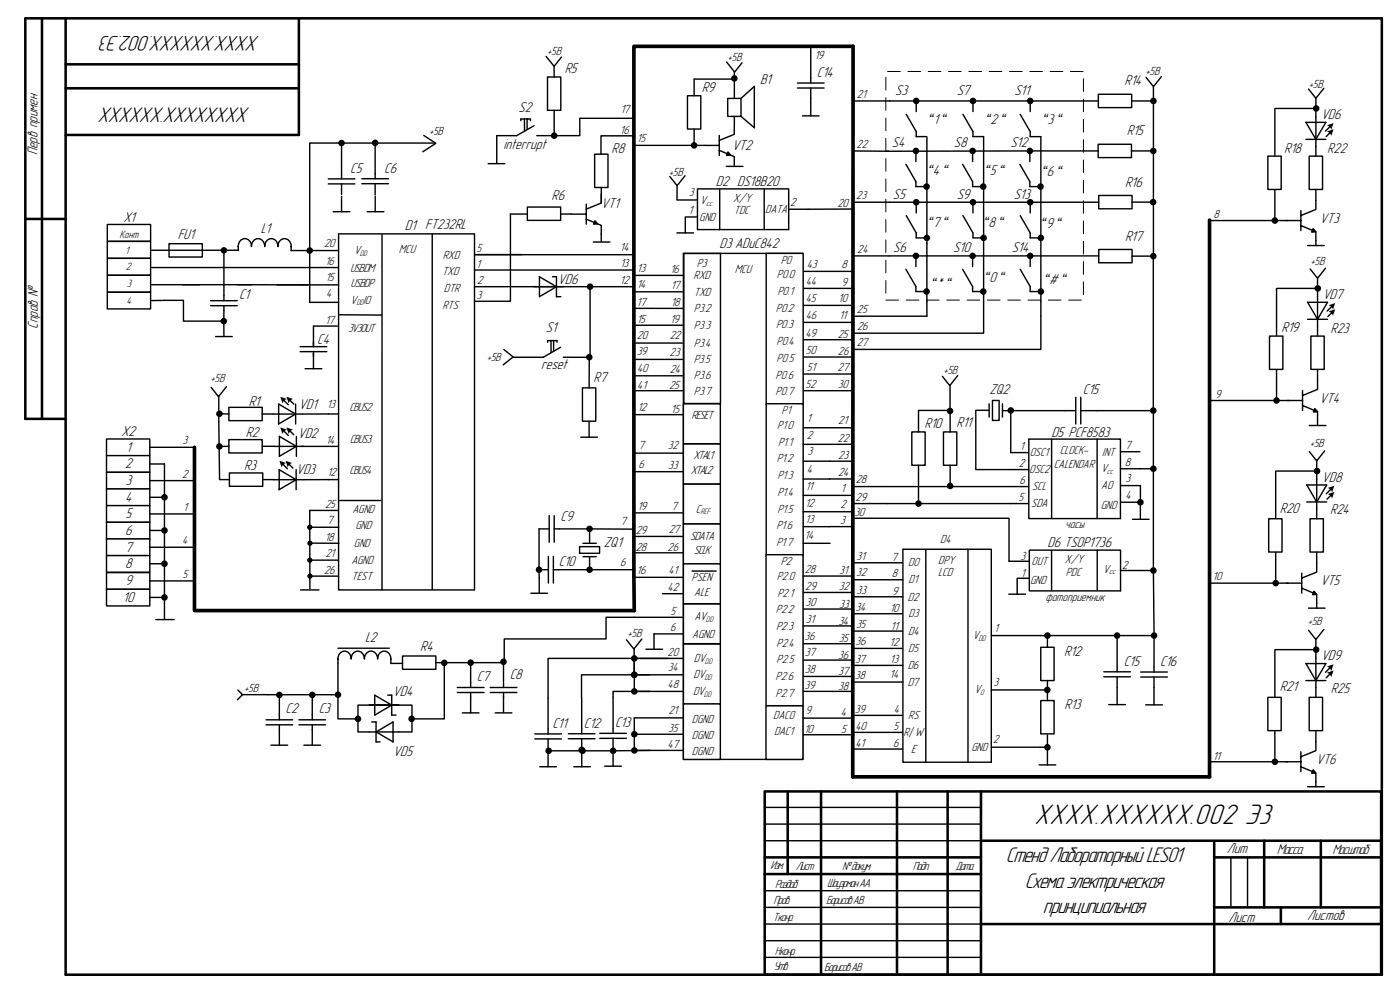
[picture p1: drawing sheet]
<svg xmlns="http://www.w3.org/2000/svg" width="420mm" height="297mm" viewBox="0 0 420 297" stroke-linecap="round" stroke-linejoin="round" font-family="sans-serif">
<path d="M32.2 87.7h13v5h-13z" fill="none" stroke="#000" stroke-width=".42"/>
<path d="M32.2 82.6h13v5h-13z" fill-rule="evenodd" fill="#fff"/>
<path d="M32.2 82.6h13v5h-13z" fill="none" stroke="#000" stroke-width=".42"/>
<path d="M32.2 77.5h13v5h-13z" fill-rule="evenodd" fill="#fff"/>
<path d="M32.2 77.5h13v5h-13z" fill="none" stroke="#000" stroke-width=".42"/>
<path d="M32.2 72.4h13v5h-13z" fill-rule="evenodd" fill="#fff"/>
<path d="M32.2 72.4h13v5h-13z" fill="none" stroke="#000" stroke-width=".42"/>
<path d="M50.7 73.1h10v4h-10z" fill-rule="evenodd" fill="#fff"/>
<g fill="none" stroke="#000" stroke-width=".42">
<path d="M45.5 75.1h25.1M50.7 73.1h10v4h-10zM71.5 75.2a2.87 2.87 0 0 1 1.4-3.5 2.08 2.08 0 0 1 2.6 2.3 2.02 2.02 0 0 1 2-2.4 2.02 2.02 0 0 1 1.9 2.4 2.02 2.02 0 0 1 2-2.4 2.02 2.02 0 0 1 2 2.4 2.02 2.02 0 0 1 2-2.4 2.02 2.02 0 0 1 2 2.4v1.2M87.5 75.2h13.8M101.6 70.2h40.8v106.8h-40.8zM114.6 70.3v106.7M129.7 70.2v106.7M142.6 76.4h14M45.2 85.4h30.3M45.2 80.3h56.3M49.4 90.2h-4.2M83.2 85.5h18.1"/>
<path d="M94.1 97.8v6.2M94.1 97.9h7.2M101.8 94.5l12.8 .1M90.1 104h8M90.1 105.5h8M91.6 110.6h5M94.1 105.5v5.1M93 158.2h8.7M101.5 153.2h-8.5v23.5M101.9 150.2h12.4M90.2 177h5.5M92.9 163h8.8"/>
<path d="M93 163v.2"/>
</g>
<g fill="#000">
<circle cx="93" cy="158.2" r=".79"/>
<circle cx="93" cy="163" r=".79"/>
</g>
<path d="M32.2 67.4h13v5h-13z" fill-rule="evenodd" fill="#fff"/>
<path d="M32.2 67.4h13v5h-13zM54.9 85.4h5" fill="none" stroke="#000" stroke-width=".42"/>
<path d="M205.1 193.2h11.1v18.1h-11.1z" fill-rule="evenodd" fill="#fff"/>
<path d="M205.1 193.2h11.1v18.1h-11.1z" fill="none" stroke="#000" stroke-width=".42"/>
<path d="M205.1 181.2h11.1v12h-11.1z" fill-rule="evenodd" fill="#fff"/>
<path d="M205.1 181.2h11.1v12h-11.1z" fill="none" stroke="#000" stroke-width=".42"/>
<path d="M205.1 145.3h11.1v11.9h-11.1z" fill-rule="evenodd" fill="#fff"/>
<path d="M205.1 76h35.8v151.9h-35.8zM205.1 145.3h11.1v11.9h-11.1z" fill="none" stroke="#000" stroke-width=".42"/>
<path d="M229.9 76h11.1v45.3h-11.1z" fill-rule="evenodd" fill="#fff"/>
<path d="M229.9 76h11.1v45.3h-11.1zM241.1 91.6h14.7M241.2 86.5h14.5M241.3 81.4h14.5M241.3 96.7h14.7M241.2 112.2h14.7M241.3 107.1h14.7M241.3 117.2h14.7M241.4 101.9h14.6" fill="none" stroke="#000" stroke-width=".42"/>
<path d="M229.9 121.2h11.1v45.3h-11.1z" fill-rule="evenodd" fill="#fff"/>
<path d="M229.9 121.2h11.1v45.3h-11.1zM241 128.4h14.5M241 138.4h7.9M256 133.3h-15M241 143.7h7.9M241 148.7h14.9M241 153.6h14.9M241 158.1h7.9" fill="none" stroke="#000" stroke-width=".42"/>
<path d="M229.9 166.5h11.1v45.3h-11.1z" fill-rule="evenodd" fill="#fff"/>
<path d="M229.9 166.5h11.1v45.3h-11.1zM241.1 172.9h14.8M241.2 177.8h14.5M241.1 187.8h15M241.2 182.8h14.5M241.2 193.2h14.4M241.2 198.1h14.6M241.1 203h14.5M241.2 207.5h14.6" fill="none" stroke="#000" stroke-width=".42"/>
<path d="M205.2 76.1h11v45h-11z" fill-rule="evenodd" fill="#fff"/>
<path d="M205.2 76.1h11v45h-11zM190.2 92.5h14.6M190.4 82.6h14.4M190.4 87.6h14.4M190.4 97.6h14.4M190.2 112.8h14.6M190.4 102.9h14.4M190.5 107.9h14.3M190.5 117.2h14.3" fill="none" stroke="#000" stroke-width=".42"/>
<path d="M205.1 121.2h11.1v12h-11.1z" fill-rule="evenodd" fill="#fff"/>
<path d="M190.1 124.4h14.9M205.1 121.2h11.1v12h-11.1z" fill="none" stroke="#000" stroke-width=".42"/>
<path d="M205.1 133.2h11.1v12h-11.1z" fill-rule="evenodd" fill="#fff"/>
<path d="M190.6 136h14.4M205.1 133.2h11.1v12h-11.1zM190.7 141.5h14.4" fill="none" stroke="#000" stroke-width=".42"/>
<path d="M205.1 157.2h11.1v12h-11.1z" fill-rule="evenodd" fill="#fff"/>
<path d="M205.1 157.2h11.1v12h-11.1z" fill="none" stroke="#000" stroke-width=".42"/>
<path d="M205.1 169.2h11.1v12h-11.1z" fill-rule="evenodd" fill="#fff"/>
<path d="M205.1 169.2h11.1v12h-11.1zM207.7 171.4h7.2M190.4 197.6h14.4M190.4 202.5h14.4M190.4 207.5h14.4M190.4 215.4h14.4M190.4 220.3h14.4" fill="none" stroke="#000" stroke-width=".42"/>
<path d="M205.1 211.2h11.1v16.7h-11.1z" fill-rule="evenodd" fill="#fff"/>
<path d="M190.4 153.9h14.4M190.2 173.3h14.6M190.5 165.9h14.3M190.6 161h14.2M198.8 178.2h6M190.4 185.2h14.4M205.1 211.2h11.1v16.7h-11.1z" fill="none" stroke="#000" stroke-width=".42"/>
<path d="M229.9 211.8h11.1v16.1h-11.1z" fill-rule="evenodd" fill="#fff"/>
<g fill="none" stroke="#000" stroke-width=".42">
<path d="M67.2 75.1v13.6M142.6 76.4h47.6M49.2 90.1h5.9v6.3h12.1M63.2 90.2h8M63.2 91.7h8M67.2 91.7v1.5M71.4 85.4l21 .1M101.6 90.7h-8.7M142.4 81h47.8M64.7 101h5M161.8 158.7h3M164.8 154.7v8"/>
<path d="M166.3 154.7v8M166.3 158.7h1.5M93 168.1h8.6M93 172.9h8.6M161.5 171h3.1M164.6 167v8M166.1 167v8M166.1 171h1.5M241.1 163h8M200.5 197.6h-36v22.6M79.8 216h8M79.8 217.5h8"/>
<path d="M80.3 208.5h19.2M83.8 208.5v7.5M83.8 217.5v6.1M89.7 216h8M89.7 217.5h8M93.7 208.5v7.5M93.7 217.5v6.1M174.6 209.4v10.8M190.4 215.4v9.8h14.4M195 207.5h-11v12.6M195 202.5h-20.5v7M229.9 211.8h11.1v16.1h-11.1z"/>
<path d="M241 215.5h14.5M81.3 223.6h5M91.2 223.6h5M160.5 220.2h8M160.5 221.7h8M162 230.1h5M164.5 221.7v3.2M164.5 225.5v4.6M170.6 220.2h8M170.6 221.7h8M172.2 230.1h5M174.6 221.7v3.6h-9.9"/>
<path d="M174.6 225.5v4.6M174.8 225.3h9.2M180 220.1h8M180 221.6h8M181.5 229.9h5M184 221.6v3M184 225.3v4.6M195 225.2l-11 .1M241.1 220.5h14.7"/>
</g>
<g fill="#000">
<circle cx="67.2" cy="75.1" r=".98"/>
<circle cx="67.2" cy="96.4" r=".98"/>
<circle cx="93" cy="168.1" r=".79"/>
<circle cx="93" cy="172.9" r=".79"/>
<circle cx="83.8" cy="208.5" r=".98"/>
<circle cx="93.7" cy="208.5" r=".98"/>
<circle cx="164.7" cy="225.3" r=".98"/>
<circle cx="174.6" cy="225" r=".98"/>
<circle cx="174.8" cy="225.3" r=".98"/>
<circle cx="184" cy="225.3" r=".98"/>
<circle cx="190.4" cy="220.3" r=".98"/>
<circle cx="190.4" cy="225.2" r=".98"/>
</g>
<path d="M190.2 173.3v-159.4h65.8l-.1 206.8" fill="none" stroke="#000" stroke-width="1.1"/>
<path d="M173.9 164h6v2h-6z" fill-rule="evenodd" fill="#fff"/>
<path d="M161.8 158.7v12.3h-.3M167.8 158.7h9.1v4.3M176.9 158.7l13.2 .1M190.2 155.5v15.5h-13.3M159.3 178h5M161.8 171v7M173.9 164h6v2h-6zM174.9 167h4M174.9 163h4M176.9 167v4h-9.3M101.4 199a2.87 2.87 0 0 1 1.4-3.5 2.08 2.08 0 0 1 2.6 2.3 2.02 2.02 0 0 1 2-2.4 2.02 2.02 0 0 1 2 2.4 2.02 2.02 0 0 1 1.9-2.4 2.02 2.02 0 0 1 2 2.4 2.02 2.02 0 0 1 2-2.4 2.02 2.02 0 0 1 2 2.4v1.2M101.4 194.5h15.4" fill="none" stroke="#000" stroke-width=".42"/>
<g fill="#000">
<circle cx="176.9" cy="158.7" r=".98"/>
<circle cx="161.8" cy="171" r=".98"/>
<circle cx="176.9" cy="171" r=".98"/>
</g>
<path d="M120.8 196.9h10v4h-10z" fill-rule="evenodd" fill="#fff"/>
<g fill="none" stroke="#000" stroke-width=".42">
<path d="M102.5 42.9h-9.6v32.3M87.4 75.2h.1M101.4 199v9.5h-1.9M120.8 196.9h10v4h-10zM120.8 199.1h-3.5M133.3 198.9v16.8h-9.8M190.4 185.2h-8.5v6.5h-30.6v7.2h-20.5M193.8 194.8h5M196.3 190.2v4.6M101.4 208.5v7.2h6M107.4 211.6h16.2v8.1h-16.2zM111.6 216.7h1.3v5.9h1.2"/>
<path d="M112.4 208.6l5.2 3-5.1 3v-6M116.4 208.6h1.2v6h1.3M118 222.6v-5.9l-5.1 3 5.1 2.9"/>
</g>
<g fill="#000">
<circle cx="92.9" cy="75.2" r=".98"/>
<circle cx="133.3" cy="198.9" r=".98"/>
<circle cx="101.4" cy="208.5" r=".98"/>
<circle cx="107.4" cy="215.7" r=".98"/>
<circle cx="123.5" cy="215.7" r=".98"/>
</g>
<path d="M178.5 46.3h4v10h-4z" fill-rule="evenodd" fill="#fff"/>
<g fill="none" stroke="#000" stroke-width=".42">
<path d="M98.5 53.7h8M98.5 55.2h8M102.5 42.9v10.8M102.5 55.2v3.1M102.5 58.9v4.6M108.6 53.6h8M108.6 55.1h8M112.6 42.9v10.7M112.6 55.1v3.4M112.6 58.9v4.6M178.5 46.3h4v10h-4zM180.4 58.3v2.6l-4.5 1.9"/>
<path d="M180.5 56.3v4.5M190.4 40.8h-10v5.5M100 63.5h5M110.2 63.5h5M171.4 64.3h4.5M171.4 64.2h-18.2v26.2h-10.8M175.9 65.8l4.5 1.8v4.8M175.9 61.3v6M178 72.6h5M178.5 66.2l.9 1-1.3 .1zM142.4 86h47.8M141.2 198.9v7.4"/>
<path d="M151.1 198.6v6M190.4 197.6v9.9M196.3 190.2h8.8M137.2 206.3h8M137.2 207.8h8M138.7 213.9h5M141.2 207.8v6.1M147.1 206.3h8M147.1 207.8h8M148.6 213.9h5M151.1 204.8v1.5M151.1 207.8v5.9"/>
</g>
<g fill="#000">
<path d="M178.5 66.2l.9 1-1.3 .1z"/>
<circle cx="102.5" cy="42.9" r=".99"/>
<circle cx="112.6" cy="42.9" r=".98"/>
<circle cx="141.2" cy="198.9" r=".98"/>
<circle cx="151.1" cy="198.6" r=".98"/>
<circle cx="190.4" cy="197.6" r=".98"/>
<circle cx="190.4" cy="202.5" r=".98"/>
<circle cx="190.4" cy="207.5" r=".98"/>
</g>
<path d="M158.3 62.1h10v4h-10z" fill-rule="evenodd" fill="#fff"/>
<path d="M101.6 42.9h28.5M127.2 40.7l3.6 2.3-3.9 2.6M92.9 75.2v15.5M158.3 62.1h10v4h-10zM82.1 144h8.9M83.7 147l5.2-3-5.1-3v6M88.9 141v6M71.4 207.1l1.4 1.4-1.5 1.5M72.8 208.5h7.6" fill="none" stroke="#000" stroke-width=".42"/>
<path d="M68.9 141.9h10v4h-10z" fill-rule="evenodd" fill="#fff"/>
<path d="M82.2 134h8.8M83.8 137l5.1-3-5.1-3v6M88.9 131v6M68.9 141.9h10v4h-10zM78.8 143.9l3.3 .1" fill="none" stroke="#000" stroke-width=".42"/>
<path d="M68.7 131.9h10v4h-10z" fill-rule="evenodd" fill="#fff"/>
<path d="M68.7 131.9h10v4h-10zM78.7 133.9l3.5 .1M82 124.3h8.8M83.6 127.3l5.1-3-5.1-3v6M88.7 121.3v6" fill="none" stroke="#000" stroke-width=".42"/>
<path d="M68.7 122.2h10v4h-10z" fill-rule="evenodd" fill="#fff"/>
<g fill="none" stroke="#000" stroke-width=".42">
<path d="M65.7 119l.2 24.9h3M68 116l-2.4 3-2.2-2.8M65.8 124.2h2.9M68.7 122.2h10v4h-10zM68.7 133.9l-2.9 .1M78.7 124.2l3.3 .1M84.8 139.3l1.5 1.4M85.1 129.3l1.4 1.4M85.1 120.1l1.4 1.4M86.7 139.3l1.2 1.2M87 129.3l1.2 1.2M87 120.1l1.2 1.2"/>
<path d="M90.5 134h11M101.5 124.2l-10.7 .1M248.9 138.4h6.8M101.6 143.9l-10.6 .1M248.9 158h7.1M256 143.7h-7.1M256.2 168.9h14.6M256.3 179.1h14.7M256.4 174h14.5M271 164.8h26.5v63.9h-26.5zM277.8 165v63.7M290.5 164.8v63.9"/>
<path d="M190.3 194.8v7.6M192.6 191.8l-2.4 3-2.2-2.8M256 189.4h14.7M256.1 184.2h14.7M256.1 194.6h14.7M256.2 199.7h14.7M297.6 190.7h14.7M256 214.7h14.7M256.1 219.8h14.7M256.3 204.7h14.7M297.5 207h16.8M256.2 224.8h14.6"/>
<path d="M297.5 224.2h14.7"/>
</g>
<g fill="#000">
<path d="M84.1 119.1l2 .6-.9 .7-.4 .6z" fill-rule="evenodd"/>
<path d="M86 119.1l1.9 .6-.9 .7-.4 .6z" fill-rule="evenodd"/>
<path d="M83.9 138.3l1.9 .6-.6 .4-.7 .9z" fill-rule="evenodd"/>
<path d="M84.1 128.3l2 .6-.9 .7-.4 .6z" fill-rule="evenodd"/>
<path d="M85.7 138.3l2 .6-.7 .4-.6 .9z" fill-rule="evenodd"/>
<path d="M86 128.3l1.9 .6-.6 .4-.7 .9z" fill-rule="evenodd"/>
<circle cx="65.8" cy="134" r=".98"/>
<circle cx="65.9" cy="124.2" r=".98"/>
<circle cx="314.3" cy="207" r=".98"/>
</g>
<path d="M265.8 21.5h59.4v68.6h-59.4z" fill-rule="evenodd" fill="#fff"/>
<path d="M265.8 21.5h59.4v68.6h-59.4z" fill="none" stroke="#000" stroke-width=".3" stroke-dasharray="3.8 2.3"/>
<g fill="none" stroke="#000" stroke-width=".42">
<path d="M267 30.3h42.2v3.2M272 34.3l3 5.2v1.5M275 30.3v3.2M289 34.3l3 5.2v1.5M292 30.3v3.2M306.2 34.3l3 5.2v1.5M265.8 45.4l43.3-.1v3.2M271.9 49.3l3 5.2v1.5h3.2M274.9 45.3v3.2M278.2 41.2v49.3M288.9 49.3l3 5.2v1.5h3.2M291.9 45.3v3.2"/>
<path d="M295.2 41v31.4M306.1 49.3l3 5.2v1.5h3.2M312.4 41v30.8M266.9 76.8h42.3v3.2M267 60.7h42.2v3.2M272 64.7l3 5.2v1.5h3.2M274.9 76.8v3.2M275 60.7v3.2M289 64.7l3 5.2v1.5h3.2M291.9 76.8v3.2M292 60.7v3.2M295.2 72.6v17.9"/>
<path d="M306.2 64.7l3 5.2v1.5h3.2M312.4 72.3v18.1M271.9 80.8l3 5.2v1.5h3.2M288.9 80.8l3 5.2v1.5h3.2M306.2 80.8l3 5.2v1.5h3.2"/>
</g>
<g fill="#000">
<circle cx="275" cy="30.3" r=".98"/>
<circle cx="292" cy="30.3" r=".98"/>
<circle cx="309.2" cy="30.3" r=".98"/>
<circle cx="274.9" cy="45.3" r=".98"/>
<circle cx="278.1" cy="56" r=".98"/>
<circle cx="291.9" cy="45.3" r=".98"/>
<circle cx="295.1" cy="56" r=".98"/>
<circle cx="309.1" cy="45.3" r=".98"/>
<circle cx="312.3" cy="56" r=".98"/>
<circle cx="274.9" cy="76.8" r=".98"/>
<circle cx="275" cy="60.7" r=".98"/>
<circle cx="278.2" cy="71.4" r=".98"/>
<circle cx="291.9" cy="76.8" r=".98"/>
<circle cx="292" cy="60.7" r=".98"/>
<circle cx="295.2" cy="71.4" r=".98"/>
<circle cx="309.2" cy="60.7" r=".98"/>
<circle cx="309.2" cy="76.8" r=".98"/>
<circle cx="312.4" cy="71.4" r=".98"/>
<circle cx="278.1" cy="87.5" r=".98"/>
<circle cx="295.1" cy="87.5" r=".98"/>
<circle cx="312.4" cy="87.5" r=".98"/>
</g>
<path d="M329.6 28.3h10v4h-10z" fill-rule="evenodd" fill="#fff"/>
<path d="M329.6 28.3h10v4h-10z" fill="none" stroke="#000" stroke-width=".42"/>
<path d="M329.6 43.3h10v4h-10z" fill-rule="evenodd" fill="#fff"/>
<path d="M329.6 43.3h10v4h-10z" fill="none" stroke="#000" stroke-width=".42"/>
<path d="M329.7 58.7h10v4h-10z" fill-rule="evenodd" fill="#fff"/>
<path d="M329.7 58.7h10v4h-10z" fill="none" stroke="#000" stroke-width=".42"/>
<path d="M329.7 74.9h10v4h-10z" fill-rule="evenodd" fill="#fff"/>
<g fill="none" stroke="#000" stroke-width=".42">
<path d="M255.8 30.3h11.2M309.2 30.3h20.4M339.6 30.3h6.6v46.6M255.8 45.3l10.8 .1M275 41h3.1M295.2 41h-3.2M309.1 45.3h20.5M309.2 41h3.2M339.6 45.3h6.5M255.8 60.7h11.2M255.8 76.8h11.1M309.2 60.7h20.5"/>
<path d="M309.2 76.8h20.5M329.7 74.9h10v4h-10zM339.7 76.9h6.5M339.7 60.7h6.4M278.2 90.5v4.4M295.2 90.5v4.2M312.4 90.4v4.5M303.3 135.8h5.4M308.8 131.8h27.5v23.8h-27.5zM315.6 131.8v23.8M329.3 131.8v23.8M336.3 135.6h5.8"/>
<path d="M303.3 151.1h5.3M303.3 146h5.4M303.4 140.9h5.3M336.3 140.7h5.9M336.3 145.7h6M336.3 150.7h6"/>
</g>
<g fill="#000">
<circle cx="346.2" cy="30.3" r=".98"/>
<circle cx="346.1" cy="45.3" r=".98"/>
<circle cx="346.1" cy="60.7" r=".98"/>
</g>
<path d="M255.9 220.7v4" fill="none" stroke="#000" stroke-width="1.1"/>
<path d="M297.9 120.2h2v6h-2z" fill-rule="evenodd" fill="#fff"/>
<path d="M322.8 119.2v8M324.4 119.2v8M296.8 123.1h-4v17.8h10.6M296.8 121.2v4M297.9 120.2h2v6h-2zM300.8 121.2v4M303.3 123.2v12.6M319.5 123.2h3M324.4 123.2h4.8M339.8 155.8h5.1M342.2 151.2v4.6M342.3 145.7v5" fill="none" stroke="#000" stroke-width=".42"/>
<g fill="#000">
<circle cx="303.3" cy="123.2" r=".98"/>
<circle cx="342.3" cy="150.7" r=".98"/>
</g>
<path d="M283.2 129.6h4v10h-4z" fill-rule="evenodd" fill="#fff"/>
<path d="M346.1 76.9v46.3M283.2 129.6h4v10h-4zM285.2 139.6v6.2M266.2 151.1h37.1M266.4 146h36.9" fill="none" stroke="#000" stroke-width=".42"/>
<g fill="#000">
<circle cx="346.1" cy="76.9" r=".98"/>
<circle cx="346.1" cy="123.2" r=".98"/>
<circle cx="285.2" cy="145.8" r=".98"/>
</g>
<path d="M273.6 129.6h4v10h-4z" fill-rule="evenodd" fill="#fff"/>
<g fill="none" stroke="#000" stroke-width=".42">
<path d="M346.2 26v4.3M348.5 23l-2.3 3-2.3-2.8M146.5 49.1h5M149.1 40.7v8.3M209.3 56.7h27.4v12.2h-27.4v-12M216 56.8v12.1M229.3 56.7v12M203.2 69.9h5M203.2 60h6M205.7 65.1h3.5M205.7 65.3v4.6M255.8 62.7l-19.1 .1"/>
<path d="M255.8 94.9h22.4M295.2 94.7v5.3h-39.2M312.4 94.9v10h-56.4M164.3 102.7v-.5h2.8v.5M165.4 102.2v3.6M166.1 102.2v3.1M168.2 104.2l-5.1 3h-9.1M169 107.2h8.1M285.1 115.7v7.6M287.4 112.7l-2.4 3-2.2-2.8M273.6 129.6h4v10h-4zM275.6 123.3v6.3"/>
<path d="M275.6 139.6v11.5M275.6 123.2h9.6v6.4M256 155.5h46.8v12.9h6M256 146h10.4M256.1 151.1h10.1M346.1 140.7v30.5M302.8 178.3h5M305.3 173.5h3.5M305.3 173.7v4.6M308.9 165.1h27.4v12.2h-27.4v-12M315.6 165.3v12M329.3 165.1v12.1"/>
<path d="M336.3 171.2h9.8M346.1 171.2l.3 19.5h-34.1M311.8 229.5h5.1M312.2 224.3h2.1M314.3 220.5v9.1"/>
</g>
<g fill="#000">
<circle cx="285.1" cy="123.3" r=".98"/>
<circle cx="275.6" cy="151.1" r=".98"/>
<circle cx="346.1" cy="140.7" r=".98"/>
<circle cx="346.1" cy="171.2" r=".98"/>
<circle cx="314.3" cy="224.3" r=".98"/>
</g>
<path d="M174.8 116.4h4v10h-4z" fill-rule="evenodd" fill="#fff"/>
<path d="M177.1 86v21.2M174.8 116.4h4v10h-4zM176.9 107.2l-.1 9.2M174.3 131.2h5M176.8 126.6v4.6" fill="none" stroke="#000" stroke-width=".42"/>
<g fill="#000">
<circle cx="177.1" cy="86" r=".98"/>
<circle cx="176.9" cy="107.2" r=".98"/>
</g>
<path d="M218.4 29.5h4v5.4h-4z" fill-rule="evenodd" fill="#fff"/>
<path d="M218.4 29.5h4v5.4h-4zM220.4 37.6v2.7l-4.5 1.8M220.4 23.5v6M220.4 34.9v2.6M222.4 29.5l4-3.6v12.4l-4-3.4M189.9 43.6h18.2M211.4 43.6h4.5M215.9 45.1l4.5 1.9v2.6M215.9 40.6v6M218 49.9h5M218.5 45.6l.8 .9-1.3 .1z" fill="none" stroke="#000" stroke-width=".42"/>
<g fill="#000">
<path d="M218.5 45.6l.8 .9-1.3 .1z"/>
<circle cx="220.4" cy="23.5" r=".98"/>
</g>
<path d="M206.3 28.7h4v10h-4z" fill-rule="evenodd" fill="#fff"/>
<g fill="none" stroke="#000" stroke-width=".42">
<path d="M218.1 18.6l2.4 3 2.2-2.7M243.3 14.2v10.7M206.3 28.7h4v10h-4zM208.3 23.7v5M208.3 38.7v4.9h3M208.4 23.7h12M220.4 21.6v1.9M239.3 24.9h8M239.3 26.4h8M240.8 34.8h5M243.3 26.4v8.4M160.2 86h8.9"/>
<path d="M161.9 83l5.1 3-5.1 3v-6M165.8 83h1.2v6h1.3"/>
</g>
<circle cx="208.3" cy="43.6" r=".98" fill="#000"/>
<path d="M7.6 5.5h12M7.6 5.6v60M12.6 5.6v60M19.7 19.3h70M89.7 5.5v20.8M19.7 26.5h70v14h-70M12.7 65.7h7M12.6 125.7v-60h-5v60h12" fill="none" stroke="#000" stroke-width=".76"/>
<path d="M229.5 237.5h185v55h-185z" fill-rule="evenodd" fill="#fff"/>
<g fill="none" stroke="#000" stroke-width=".76">
<path d="M19.7 5.5h395v287h-395zM229.5 237.5h185v55h-185zM236.4 237.5v24.6M246.4 237.5v54.9M269.2 237.5v54.6M284.4 237.5v55M294.4 237.5v54.6M229.5 257.3h64.9M294.4 252.3h119.9M364.4 252.5v39.7M364.4 257.3h50M379.4 252.3v20"/>
<path d="M396.4 252.3v20M414.5 252.2v25.1M229.4 262.3h65M294.4 277.3h120M364.4 272.3h50M384.4 272.3v5"/>
</g>
<g fill="none" stroke="#000" stroke-width=".42">
<path d="M70.6 75.1h1M67.2 88.7v1.5M67.2 93.2v7.8M229.4 242.3h65M229.4 247.3h65M229.4 252.3h65M369.4 257.3v15M374.4 257.3v15M229.4 267.3h65M229.4 272.3h65M229.4 277.3h65M229.4 282.3h65"/>
<path d="M229.4 287.3h65"/>
</g>
<path d="M32 131.7h13v5h-13z" fill-rule="evenodd" fill="#fff"/>
<path d="M32 131.7h13v5h-13z" fill="none" stroke="#000" stroke-width=".42"/>
<path d="M32 136.7h13v5h-13z" fill-rule="evenodd" fill="#fff"/>
<path d="M32 136.7h13v5h-13z" fill="none" stroke="#000" stroke-width=".42"/>
<path d="M32 141.7h13v5h-13z" fill-rule="evenodd" fill="#fff"/>
<path d="M32 141.7h13v5h-13z" fill="none" stroke="#000" stroke-width=".42"/>
<path d="M32 146.7h13v5h-13z" fill-rule="evenodd" fill="#fff"/>
<path d="M32 146.7h13v5h-13z" fill="none" stroke="#000" stroke-width=".42"/>
<path d="M32 151.7h13v5h-13z" fill-rule="evenodd" fill="#fff"/>
<path d="M32 151.7h13v5h-13z" fill="none" stroke="#000" stroke-width=".42"/>
<path d="M32 156.7h13v5h-13z" fill-rule="evenodd" fill="#fff"/>
<path d="M32 156.7h13v5h-13z" fill="none" stroke="#000" stroke-width=".42"/>
<path d="M32 161.7h13v5h-13z" fill-rule="evenodd" fill="#fff"/>
<path d="M32 161.7h13v5h-13z" fill="none" stroke="#000" stroke-width=".42"/>
<path d="M32 166.7h13v5h-13z" fill-rule="evenodd" fill="#fff"/>
<path d="M32 166.7h13v5h-13z" fill="none" stroke="#000" stroke-width=".42"/>
<path d="M32 171.8h13v5h-13z" fill-rule="evenodd" fill="#fff"/>
<path d="M32 171.8h13v5h-13z" fill="none" stroke="#000" stroke-width=".42"/>
<path d="M32 176.8h13v5h-13z" fill-rule="evenodd" fill="#fff"/>
<g fill="none" stroke="#000" stroke-width=".42">
<path d="M203.2 55.7v4.3M205.6 52.7l-2.4 3-2.2-2.7M45 139.2h4.4v46.5M45 134.2h13.4M45 149.2h4.4M45 159.2h4.4M45 144.2h13.4M45 154.2h13.4M32 176.8h13v5h-13zM45 169.2h4.4M45 179.3h4.4M45 164.2h13.4"/>
<path d="M45 174.3h13.4M46.8 185.9h5.5"/>
</g>
<g fill="#000">
<circle cx="49.4" cy="159.2" r=".98"/>
<circle cx="49.4" cy="149.2" r=".98"/>
<circle cx="49.4" cy="169.2" r=".98"/>
<circle cx="49.4" cy="179.3" r=".98"/>
</g>
<path d="M58.4 134.2v49M190.2 173.3l.1 9.9h-131.8" fill="none" stroke="#000" stroke-width="1.1"/>
<path d="M164.3 23.1h4v10h-4z" fill-rule="evenodd" fill="#fff"/>
<path d="M163.9 16.9l2.4 3 2.2-2.8M166.3 19.9v3.2M157.3 35.7h-1v.5M158.2 35.7v3.1M159.2 36.2v-.5h-1.8v3.6M160.3 37.7l-5.2 3h-6M164.3 23.1h4v10h-4zM166.3 33.1v7.6h-5.2" fill="none" stroke="#000" stroke-width=".42"/>
<circle cx="166.3" cy="40.7" r=".98" fill="#000"/>
<path d="M312.3 210.2h4v10h-4z" fill-rule="evenodd" fill="#fff"/>
<path d="M312.3 210.2h4v10h-4z" fill="none" stroke="#000" stroke-width=".42"/>
<path d="M312.3 194.2h4v10h-4z" fill-rule="evenodd" fill="#fff"/>
<g fill="none" stroke="#000" stroke-width=".42">
<path d="M391.9 36.7h6l-3 5.1zM394.9 35.1v8.8M391.9 41.8h6M385.9 66.2h4.5M390.4 67.7l4.5 1.9v2.6M390.4 63.2v6M394.1 68.6l.8 1h-1.2zM394.9 60.2v2.7l-4.5 1.8M300.8 123.2h18.7M329.2 123.2h16.9v17.5h-3.9M312.3 194.2h4v10h-4zM314.3 190.7v3.5"/>
<path d="M314.3 204.2v6"/>
</g>
<g fill="#000">
<path d="M394.1 68.6l.8 1h-1.2z"/>
<circle cx="314.3" cy="190.7" r=".98"/>
</g>
<path d="M392.9 46.9h4v10h-4z" fill-rule="evenodd" fill="#fff"/>
<path d="M392.9 46.9h4v10h-4zM394.9 43.9v3M394.9 56.9v3.3" fill="none" stroke="#000" stroke-width=".42"/>
<path d="M380.5 46.9h4v10h-4z" fill-rule="evenodd" fill="#fff"/>
<g fill="none" stroke="#000" stroke-width=".42">
<path d="M190.2 35.5h-16.2v5.2h-7.7M382.6 32.6v14M382.8 32.5h12.2M394.9 29.2v5.9M397.3 26.5l-2.4 3-2.2-2.8M399.2 37.9l-1.4 1.4M399.2 39.8l-1.2 1.2M380.5 46.9h4v10h-4zM382.6 57v9.2M362.8 66.2h23.6M392.4 73.7h5M394.9 72.2v1.5"/>
<path d="M392.4 90.7l3 5.1 3-5.1h-6M392.4 95.8h6M395.4 89.1v8.8M390.9 117.2v6M395.4 114.2v2.7l-4.5 1.8M386.4 120.2h4.5M390.9 121.7l4.5 1.9v2.6M394.6 122.6l.8 1h-1.2z"/>
</g>
<g fill="#000">
<path d="M394.6 122.6l.8 1h-1.2z"/>
<path d="M398.2 37.6l2-.7-.7 2-.6-.9z" fill-rule="evenodd"/>
<path d="M398.2 39.5l2-.7-.7 2-.6-1z" fill-rule="evenodd"/>
<circle cx="395" cy="32.5" r=".98"/>
<circle cx="382.6" cy="66.2" r=".98"/>
</g>
<path d="M363 66.1v167h-107.1v-8.4" fill="none" stroke="#000" stroke-width="1.1"/>
<path d="M393.4 100.9h4v10h-4z" fill-rule="evenodd" fill="#fff"/>
<path d="M395.4 97.9v3M393.4 100.9h4v10h-4zM395.4 110.9v3.3" fill="none" stroke="#000" stroke-width=".42"/>
<path d="M381 100.9h4v10h-4z" fill-rule="evenodd" fill="#fff"/>
<g fill="none" stroke="#000" stroke-width=".42">
<path d="M383.1 86.6v14M383.3 86.5h12.2M395.4 83.2v5.9M397.8 80.5l-2.4 3-2.2-2.8M399.7 91.9l-1.4 1.5M399.7 93.8l-1.2 1.2M381 100.9h4v10h-4zM383.1 111v9.2M363.3 120.2h23.6M392.9 127.7h5M395.4 126.2v1.5M392.2 145.5l3 5.1 3-5.1h-6"/>
<path d="M392.2 150.6h6M395.2 143.9v8.8M386.2 175h4.5M390.7 176.5l4.5 1.9v2.6M390.7 172v6M394.3 177.4l.9 1-1.3 .1zM395.2 169v2.7l-4.5 1.8"/>
</g>
<g fill="#000">
<path d="M394.3 177.4l.9 1-1.3 .1z"/>
<path d="M398.7 91.6l2-.7-.7 2-.6-.9z" fill-rule="evenodd"/>
<path d="M398.7 93.5l2-.7-.7 2-.6-1z" fill-rule="evenodd"/>
<circle cx="395.5" cy="86.5" r=".98"/>
<circle cx="383.1" cy="120.2" r=".98"/>
</g>
<path d="M393.2 155.7h4v10h-4z" fill-rule="evenodd" fill="#fff"/>
<path d="M393.2 155.7h4v10h-4zM395.2 152.7v3M395.2 165.7v3.3" fill="none" stroke="#000" stroke-width=".42"/>
<path d="M380.7 155.7h4v10h-4z" fill-rule="evenodd" fill="#fff"/>
<g fill="none" stroke="#000" stroke-width=".42">
<path d="M395.2 138v5.9M397.6 135.3l-2.4 3-2.3-2.8M380.7 155.7h4v10h-4zM382.9 141.4v14.1M383 141.4h12.2M399.5 146.8l-1.5 1.4M399.5 148.6l-1.2 1.2M363 175h23.6M382.9 165.8v9.2M391.9 199.1l3 5.1 3-5.1h-6M392.7 182.5h5M394.9 197.5v8.8"/>
<path d="M395.2 181v1.5M391.9 204.2h6M385.9 228.6h4.5M390.4 230.1l4.5 1.9v2.6M390.4 225.6v6M394.1 231l.8 1-1.2 .1zM394.9 222.6v2.7l-4.5 1.8"/>
</g>
<g fill="#000">
<path d="M394.1 231l.8 1-1.2 .1z"/>
<path d="M398.5 146.4l1.9-.6-.6 1.9-.7-.9z" fill-rule="evenodd"/>
<path d="M398.5 148.3l1.9-.7-.6 2-.7-1z" fill-rule="evenodd"/>
<circle cx="395.2" cy="141.4" r=".98"/>
<circle cx="382.9" cy="175" r=".98"/>
</g>
<path d="M392.9 209.3h4v10h-4z" fill-rule="evenodd" fill="#fff"/>
<path d="M392.9 209.3h4v10h-4zM394.9 206.3v3M394.9 219.3v3.3" fill="none" stroke="#000" stroke-width=".42"/>
<path d="M380.5 209.3h4v10h-4z" fill-rule="evenodd" fill="#fff"/>
<g fill="none" stroke="#000" stroke-width=".42">
<path d="M151.2 104.9l2.8 2.2-3 2.4M335.3 190.7v10.9M346.4 190.7l-.1 11M382.6 195v14M382.8 195h12.2M394.9 191.6v5.9M397.3 188.9l-2.4 3-2.2-2.8M331.3 201.6h8M331.3 203.1h8M332.8 211.5h5M335.3 203.1v8.4M342.3 201.7h8"/>
<path d="M342.3 203.2h8M343.8 211.5h5M346.3 203.2v8.3M380.5 209.3h4v10h-4zM382.6 219.4v9.2M399.2 200.4l-1.4 1.4M399.2 202.2l-1.2 1.2M362.8 228.6h23.6M392.4 236.1h5M394.9 234.6v1.5"/>
</g>
<g fill="#000">
<path d="M398.2 200l2-.6-.7 1.9-.6-.9z" fill-rule="evenodd"/>
<path d="M398.2 201.9l2-.7-.7 2-.6-1z" fill-rule="evenodd"/>
<circle cx="335.3" cy="190.7" r=".98"/>
<circle cx="346.3" cy="190.7" r=".98"/>
<circle cx="395" cy="195" r=".98"/>
<circle cx="382.6" cy="228.6" r=".98"/>
</g>
<text font-size="8.9" x="310.5" y="247.1">ХХХХ.ХХХХХХ.002 Э3</text>
<g font-size="6.7">
<text x="77.9" y="10.7" transform="rotate(-180 77.9 10.7)">ХХХХ.ХХХХХХ.002.Э3</text>
<text x="29.3" y="36.5">ХХХХХХ.ХХХХХХХХ</text>
<text x="301.9" y="258.8">Cтенд Лабораторный LESO1</text>
<text x="307.5" y="266.4">Схема электрическая</text>
<text x="313" y="274">принципиальная</text>
</g>
<g font-size="4.5">
<text x="169.5" y="22">R5</text>
<text x="245.2" y="23.1">С14</text>
<text x="210.6" y="27.8">R9</text>
<text x="228.1" y="25.2">B1</text>
<text x="268.7" y="28.5">S3</text>
<text x="287.1" y="28.5">S7</text>
<text x="304.4" y="28.5">S11</text>
<text x="337.5" y="25.6">R14</text>
<text x="155.7" y="33.7">S2</text>
<text x="396.5" y="35.8">VD6</text>
<text x="338.2" y="40.7">R15</text>
<text x="11.3" y="46.6" transform="rotate(-90 11.3 46.6)">Перв примен</text>
<text x="151.1" y="44.8">interrupt</text>
<text x="183.5" y="46">R8</text>
<text x="219.7" y="44.9">VT2</text>
<text x="267.7" y="44.3">S4</text>
<text x="286.3" y="44.3">S8</text>
<text x="303.2" y="44.3">S12</text>
<text x="385.4" y="45.8">R18</text>
<text x="398.3" y="46">R22</text>
<text x="105.1" y="51.8">С5</text>
<text x="115.3" y="51.8">С6</text>
<text x="214.9" y="55.8">D2 DS18B20</text>
<text x="268" y="59.8">S5</text>
<text x="287.1" y="59.8">S9</text>
<text x="304.2" y="59.8">S13</text>
<text x="337.6" y="56.1">R16</text>
<text x="165.5" y="60">R6</text>
<text x="180.4" y="62.3">VT1</text>
<text x="37" y="66.8">X1</text>
<text x="53.3" y="71.8">FU1</text>
<text x="78.3" y="70">L1</text>
<text x="121.5" y="69">D1 FT232RL</text>
<text x="396.1" y="66.9">VT3</text>
<text x="215.9" y="74.5">D3 ADuC842</text>
<text x="268.1" y="75.8">S6</text>
<text x="286" y="75.8">S10</text>
<text x="303.6" y="75.8">S14</text>
<text x="337.6" y="72.4">R17</text>
<text x="71.8" y="89.6">С1</text>
<text x="167.5" y="85.3">VD6</text>
<text x="397" y="89.8">VD7</text>
<text x="11.4" y="98.7" transform="rotate(-90 11.4 98.7)">Справ №</text>
<text x="163.8" y="99.8">S1</text>
<text x="384.6" y="99.8">R19</text>
<text x="399.3" y="100">R23</text>
<text x="95.2" y="103.1">С4</text>
<text x="162.4" y="110.8">reset</text>
<text x="178.1" y="114.7">R7</text>
<text x="297" y="118.2">ZQ2</text>
<text x="325" y="118.3">С15</text>
<text x="74.6" y="121.8">R1</text>
<text x="89.7" y="122.7">VD1</text>
<text x="396" y="120.9">VT4</text>
<text x="36.5" y="130.8">X2</text>
<text x="73.8" y="131.1">R2</text>
<text x="89.4" y="131.6">VD2</text>
<text x="277.5" y="128.4">R10</text>
<text x="287.1" y="128.2">R11</text>
<text x="315.5" y="131.2">D5 PCF8583</text>
<text x="37.8" y="135.5">1</text>
<text x="37.5" y="140.5">2</text>
<text x="73.2" y="141.1">R3</text>
<text x="88.9" y="142.3">VD3</text>
<text x="37.6" y="145.5">3</text>
<text x="396.7" y="144.6">VD8</text>
<text x="37.5" y="150.5">4</text>
<text x="37.6" y="155.5">5</text>
<text x="384.1" y="154">R20</text>
<text x="399.2" y="154.3">R24</text>
<text x="37.5" y="160.5">6</text>
<text x="168.3" y="156.3">С9</text>
<text x="37.5" y="165.5">7</text>
<text x="181.3" y="164.2">ZQ1</text>
<text x="314.4" y="164.1">D6 TSOP1736</text>
<text x="37.5" y="170.5">8</text>
<text x="167.7" y="169.8">С10</text>
<text x="37.5" y="175.6">9</text>
<text x="396.3" y="175.7">VT5</text>
<text x="36.9" y="180.6">10</text>
<text x="109.6" y="192.7">L2</text>
<text x="126.1" y="195.2">R4</text>
<text x="319.4" y="196.8">R12</text>
<text x="153" y="203.9">С8</text>
<text x="337.2" y="199.7">С15</text>
<text x="348.2" y="199.8">С16</text>
<text x="396.5" y="198.2">VD9</text>
<text x="117.9" y="208.8">VD4</text>
<text x="143.1" y="204.3">С7</text>
<text x="384.1" y="207.3">R21</text>
<text x="399.4" y="207.9">R25</text>
<text x="85.7" y="214">С2</text>
<text x="95.7" y="214">С3</text>
<text x="319.5" y="212.8">R13</text>
<text x="165.8" y="218.5">С11</text>
<text x="175.2" y="218.3">С12</text>
<text x="184.6" y="218.3">С13</text>
<text x="118" y="226.8">VD5</text>
<text x="395" y="229.3">VT6</text>
<text x="368.2" y="256">Лит</text>
<text x="383.2" y="256.2">Масса</text>
<text x="368.7" y="276.6">Лист</text>
<text x="392.3" y="276.2">Листов</text>
</g>
<text font-size="4.3" x="399.9" y="256.3">Масштаб</text>
<g font-size="4.2">
<text x="278.7" y="37.1">“1 “</text>
<text x="295.9" y="37.1">“2 “</text>
<text x="313" y="37.1">“3 “</text>
<text x="278.5" y="52.6">“4 “</text>
<text x="295.6" y="52.6">“5 “</text>
<text x="312.8" y="52.9">“6 “</text>
<text x="278.5" y="68.1">“7 “</text>
<text x="295.3" y="68.1">“8 “</text>
<text x="312.5" y="68.4">“9 “</text>
<text x="279.6" y="86.5">“* “</text>
<text x="295.5" y="84.6">“0 “</text>
<text x="313.5" y="85.4">“# “</text>
</g>
<g font-size="3.7">
<text x="164.2" y="16.5">+5В</text>
<text x="244.4" y="17.8">19</text>
<text x="218.3" y="18.2">+5В</text>
<text x="343.8" y="22.4">+5В</text>
<text x="257.2" y="29.3">21</text>
<text x="392.8" y="26.5">+5В</text>
<text x="186.2" y="34">17</text>
<text x="128.8" y="40.6">+5В</text>
<text x="186.1" y="40.3">16</text>
<text x="191.2" y="42.7">15</text>
<text x="257.1" y="44.6">22</text>
<text x="200.8" y="52.7">+5В</text>
<text x="206.8" y="58.9">3</text>
<text x="257" y="59.8">23</text>
<text x="206.6" y="64.4">1</text>
<text x="210.2" y="61.3">V</text>
<text x="220" y="60.5">X/Y</text>
<text x="220.3" y="64.3">TDC</text>
<text x="229.6" y="63.8">DATA</text>
<text x="237.2" y="61.9">2</text>
<text x="251.3" y="62.3">20</text>
<text x="364.2" y="65.6">8</text>
<text x="209.9" y="66.4">GND</text>
<text x="97.2" y="74.3">20</text>
<text x="106.3" y="76.2">V</text>
<text x="119.7" y="76.1">MCU</text>
<text x="132.9" y="77.6">RXD</text>
<text x="143" y="75.7">5</text>
<text x="186.1" y="75.3">14</text>
<text x="257.3" y="75.8">24</text>
<text x="97.6" y="79.4">16</text>
<text x="105" y="81.5">USBDM</text>
<text x="132.7" y="82.5">TXD</text>
<text x="142.9" y="80.3">1</text>
<text x="186.1" y="80.3">13</text>
<text x="191.2" y="81.8">13</text>
<text x="201.1" y="82">16</text>
<text x="208.2" y="83.7">RXD</text>
<text x="209.1" y="80">P3</text>
<text x="220.5" y="82">MCU</text>
<text x="233.2" y="83.5">P0.0</text>
<text x="234.3" y="79.3">P0</text>
<text x="242.1" y="80.5">43</text>
<text x="252.6" y="80.3">8</text>
<text x="393.3" y="79.6">+5В</text>
<text x="97.7" y="84.3">15</text>
<text x="97.9" y="89.2">4</text>
<text x="105.2" y="86.3">USBDP</text>
<text x="133.2" y="87.7">DTR</text>
<text x="143" y="89.8">3</text>
<text x="143.2" y="85.3">2</text>
<text x="186" y="85.3">12</text>
<text x="191.1" y="86.3">14</text>
<text x="201.3" y="86.7">17</text>
<text x="208.2" y="88.8">TXD</text>
<text x="233.3" y="88.6">P0.1</text>
<text x="241.8" y="85.7">44</text>
<text x="252.6" y="85.8">9</text>
<text x="105.2" y="91.2">V IO</text>
<text x="132.8" y="92.9">RTS</text>
<text x="191" y="91.8">17</text>
<text x="201.3" y="91.7">18</text>
<text x="208.2" y="93.5">P3.2</text>
<text x="232.8" y="93.5">P0.2</text>
<text x="241.8" y="95.9">46</text>
<text x="241.8" y="90.7">45</text>
<text x="251.6" y="90.8">10</text>
<text x="251.8" y="95.8">11</text>
<text x="257.2" y="93.8">25</text>
<text x="97.6" y="97.1">17</text>
<text x="104.5" y="99.6">3V3OUT</text>
<text x="191.1" y="101.7">20</text>
<text x="191.1" y="96.8">15</text>
<text x="201" y="101.9">22</text>
<text x="201.1" y="96.8">19</text>
<text x="208.3" y="98.7">P3.3</text>
<text x="232.9" y="98.6">P0.3</text>
<text x="241.7" y="101.2">49</text>
<text x="251.4" y="101.3">25</text>
<text x="257.2" y="99">26</text>
<text x="191.1" y="106.5">39</text>
<text x="201" y="106.8">23</text>
<text x="208.2" y="104">P3.4</text>
<text x="233.1" y="103.6">P0.4</text>
<text x="241.9" y="106.3">50</text>
<text x="251.5" y="106.5">26</text>
<text x="257.1" y="103.8">27</text>
<text x="146.1" y="108.3">+5В</text>
<text x="191.2" y="111.7">40</text>
<text x="201" y="111.8">24</text>
<text x="208.2" y="109">P3.5</text>
<text x="208.2" y="113.8">P3.6</text>
<text x="232.8" y="113.6">P0.6</text>
<text x="233.1" y="108.7">P0.5</text>
<text x="242.1" y="111.3">51</text>
<text x="251.4" y="111.3">27</text>
<text x="283.1" y="112.2">+5В</text>
<text x="63.1" y="114.7">+5В</text>
<text x="191.2" y="116.7">41</text>
<text x="200.8" y="116.8">25</text>
<text x="208.2" y="118.4">P3.7</text>
<text x="232.8" y="118.7">P0.7</text>
<text x="241.7" y="116.4">52</text>
<text x="251.5" y="116.3">30</text>
<text x="364.7" y="119.6">9</text>
<text x="98.1" y="122.5">13</text>
<text x="104.9" y="123.4">CBUS2</text>
<text x="191.3" y="123.3">12</text>
<text x="201.4" y="123.8">15</text>
<text x="207.5" y="125.7">RESET</text>
<text x="234.6" y="124.4">P1</text>
<text x="233.2" y="128.7">P1.0</text>
<text x="242.1" y="126.7">1</text>
<text x="242.1" y="131.6">2</text>
<text x="251.6" y="127.3">21</text>
<text x="54.8" y="133.3">3</text>
<text x="97.8" y="133.2">14</text>
<text x="105" y="132.9">CBUS3</text>
<text x="191.6" y="134.8">7</text>
<text x="200.5" y="134.9">32</text>
<text x="208.1" y="137.8">XTAL1</text>
<text x="233.5" y="133.7">P1.1</text>
<text x="242.4" y="136.6">3</text>
<text x="251.5" y="132.6">22</text>
<text x="251.6" y="137.7">23</text>
<text x="306" y="135.1">1</text>
<text x="309" y="136.7">OSC1</text>
<text x="318" y="136.1">CLOCK-</text>
<text x="330.8" y="136.7">INT</text>
<text x="337.7" y="134.7">7</text>
<text x="393.1" y="134.1">+5В</text>
<text x="54.7" y="143.3">2</text>
<text x="98.2" y="142.8">12</text>
<text x="104.9" y="142.3">CBUS4</text>
<text x="191.6" y="140.3">6</text>
<text x="200.5" y="140.7">33</text>
<text x="207.3" y="142.3">XTAL2</text>
<text x="233.1" y="138.6">P1.2</text>
<text x="233.3" y="143.7">P1.3</text>
<text x="242.2" y="142">4</text>
<text x="251.5" y="142.7">24</text>
<text x="305.8" y="140.1">2</text>
<text x="308.9" y="142">OSC2</text>
<text x="316.2" y="140.3">CALENDAR</text>
<text x="330.5" y="141.6">V</text>
<text x="337.5" y="139.8">8</text>
<text x="233.3" y="148.7">P1.4</text>
<text x="241.7" y="147">11</text>
<text x="252.3" y="147.6">1</text>
<text x="256.8" y="145">28</text>
<text x="305.9" y="145.1">6</text>
<text x="309.7" y="147.1">SCL</text>
<text x="330.5" y="146.7">A0</text>
<text x="337.8" y="144.8">3</text>
<text x="337.8" y="149.7">4</text>
<text x="55" y="153.3">1</text>
<text x="97.6" y="152.3">25</text>
<text x="105.8" y="154.1">AGND</text>
<text x="191.3" y="153">19</text>
<text x="201.5" y="153">7</text>
<text x="208.8" y="153.8">C</text>
<text x="233.3" y="153.8">P1.5</text>
<text x="241.6" y="152.3">12</text>
<text x="252.3" y="152.4">2</text>
<text x="256.4" y="154.8">30</text>
<text x="256.8" y="150.2">29</text>
<text x="305.7" y="150.4">5</text>
<text x="309.5" y="152.2">SDA</text>
<text x="330.3" y="152.6">GND</text>
<text x="98.1" y="157.2">7</text>
<text x="106.6" y="158.7">GND</text>
<text x="186.3" y="157.6">7</text>
<text x="190.8" y="160.3">29</text>
<text x="200.7" y="160">27</text>
<text x="207.2" y="162">SDATA</text>
<text x="233" y="158.7">P1.6</text>
<text x="241.5" y="161.7">14</text>
<text x="241.7" y="157">13</text>
<text x="252.2" y="157.2">3</text>
<text x="319.7" y="158.4">часы</text>
<text x="54.7" y="163.3">4</text>
<text x="97.5" y="162.4">18</text>
<text x="97.7" y="167.1">21</text>
<text x="106.2" y="164.1">GND</text>
<text x="190.8" y="165.3">28</text>
<text x="200.4" y="165.2">26</text>
<text x="208.2" y="166.1">SCLK</text>
<text x="233" y="163.8">P1.7</text>
<text x="282.2" y="163">D4</text>
<text x="306.3" y="168">3</text>
<text x="54.8" y="173.4">5</text>
<text x="97.3" y="172.3">26</text>
<text x="105.5" y="169.2">AGND</text>
<text x="186.1" y="169.8">6</text>
<text x="191" y="172.3">16</text>
<text x="200.6" y="172.2">41</text>
<text x="233.1" y="174">P2.0</text>
<text x="234.3" y="169.7">P2</text>
<text x="241.5" y="172.1">28</text>
<text x="251.8" y="172.2">31</text>
<text x="257" y="173">32</text>
<text x="257" y="168">31</text>
<text x="267.5" y="168.4">7</text>
<text x="267.7" y="173.3">8</text>
<text x="272.6" y="169.8">D0</text>
<text x="281.5" y="172.8">LCD</text>
<text x="281.6" y="169.3">DPY</text>
<text x="306.3" y="173.2">1</text>
<text x="309.6" y="169.4">OUT</text>
<text x="319.6" y="168.9">X/Y</text>
<text x="319.9" y="172.7">PDC</text>
<text x="331.1" y="171.9">V</text>
<text x="336.8" y="170.6">2</text>
<text x="105.5" y="174">TEST</text>
<text x="200.4" y="177.3">42</text>
<text x="207.6" y="174.4">PSEN</text>
<text x="208.4" y="178.7">ALE</text>
<text x="233.3" y="179">P2.1</text>
<text x="241.6" y="177">29</text>
<text x="251.8" y="177">32</text>
<text x="257.1" y="178.4">33</text>
<text x="267.7" y="178.6">9</text>
<text x="272.7" y="175.1">D1</text>
<text x="309.1" y="175.2">GND</text>
<text x="363.9" y="174.1">10</text>
<text x="201.2" y="184.5">5</text>
<text x="232.8" y="183.9">P2.2</text>
<text x="241.7" y="181.9">30</text>
<text x="251.9" y="182.4">33</text>
<text x="256.8" y="183.4">34</text>
<text x="267" y="183.8">10</text>
<text x="272.5" y="180.2">D2</text>
<text x="272.7" y="185.2">D3</text>
<text x="313.7" y="180.3">фотоприемник</text>
<text x="188.3" y="191.2">+5В</text>
<text x="201.1" y="189.2">6</text>
<text x="207.8" y="191.4">AGND</text>
<text x="208.4" y="186.1">AV</text>
<text x="232.9" y="189">P2.3</text>
<text x="241.8" y="187.1">31</text>
<text x="251.6" y="187.6">34</text>
<text x="256.9" y="188.5">35</text>
<text x="267.3" y="188.9">11</text>
<text x="272.6" y="190.6">D4</text>
<text x="292" y="191.8">V</text>
<text x="298.3" y="189.8">1</text>
<text x="392.5" y="187.6">+5В</text>
<text x="200.4" y="197">20</text>
<text x="233.1" y="194">P2.4</text>
<text x="241.4" y="192.1">36</text>
<text x="241.6" y="197">37</text>
<text x="251.6" y="197.7">36</text>
<text x="251.7" y="192.7">35</text>
<text x="256.8" y="193.5">36</text>
<text x="267" y="194">12</text>
<text x="272.6" y="195.7">D5</text>
<text x="200.5" y="201.3">34</text>
<text x="208.1" y="203.5">DV</text>
<text x="208.3" y="198.6">DV</text>
<text x="233.1" y="199.1">P2.5</text>
<text x="241.6" y="201.9">38</text>
<text x="251.6" y="202.6">37</text>
<text x="256.6" y="203.8">38</text>
<text x="256.6" y="199">37</text>
<text x="267" y="203.4">14</text>
<text x="267.1" y="198.8">13</text>
<text x="272.4" y="200.8">D6</text>
<text x="73.3" y="207.7">+5В</text>
<text x="200.4" y="206.6">48</text>
<text x="208" y="208.5">DV</text>
<text x="232.8" y="204">P2.6</text>
<text x="232.8" y="209.1">P2.7</text>
<text x="241.4" y="206.9">39</text>
<text x="251.6" y="207.2">38</text>
<text x="272.4" y="205.8">D7</text>
<text x="292.5" y="208.1">V</text>
<text x="298.2" y="205.8">3</text>
<text x="200.6" y="214.3">21</text>
<text x="232" y="215.8">DAC0</text>
<text x="241.7" y="214.3">9</text>
<text x="252.3" y="215">4</text>
<text x="256.6" y="214">39</text>
<text x="268.3" y="214">4</text>
<text x="272.6" y="215.8">RS</text>
<text x="200.5" y="219.6">35</text>
<text x="207.6" y="221.7">DGND</text>
<text x="207.6" y="217">DGND</text>
<text x="232.3" y="220.6">DAC1</text>
<text x="241.3" y="219.9">10</text>
<text x="252.4" y="220">5</text>
<text x="256.7" y="219.2">40</text>
<text x="268.2" y="219.2">5</text>
<text x="271.1" y="220.8">R/W</text>
<text x="200.4" y="224.4">47</text>
<text x="207.6" y="226.6">DGND</text>
<text x="256.7" y="224.2">41</text>
<text x="268.1" y="224">6</text>
<text x="273.4" y="225.8">E</text>
<text x="291.5" y="225.4">GND</text>
<text x="298.1" y="223">2</text>
<text x="363.9" y="228">11</text>
<text x="231.2" y="260.9">Изм.</text>
<text x="238.8" y="261.1">Лист</text>
<text x="252.7" y="261.1">№докум.</text>
<text x="274" y="261.1">Подп.</text>
<text x="286.7" y="261.1">Дата</text>
<text x="232.6" y="266.4">Раздаб.</text>
<text x="248.2" y="266.3">ШауэрманА.А.</text>
<text x="232.2" y="271.4">Пров.</text>
<text x="247.9" y="271.4">БорисовА.В.</text>
<text x="232" y="276.4">Т.конр.</text>
<text x="232.6" y="286.6">Н.конр.</text>
<text x="232.2" y="291">Утв.</text>
<text x="247.4" y="291.4">БорисовА.В.</text>
</g>
<g font-size="3.3">
<text x="35.9" y="71.5">Конт</text>
<text x="37.6" y="76.1">1</text>
<text x="37.8" y="81">2</text>
<text x="38.1" y="86.1">3</text>
<text x="38" y="91.2">4</text>
</g>
<g font-size="2.5">
<text x="211.9" y="61.8">cc</text>
<text x="108" y="76.7">DD</text>
<text x="106.9" y="91.6">DD</text>
<text x="332.2" y="142.1">cc</text>
<text x="210.2" y="154.3">REF</text>
<text x="332.8" y="172.4">cc</text>
<text x="211.9" y="186.6">DD</text>
<text x="293.7" y="192.3">DD</text>
<text x="211.4" y="204">DD</text>
<text x="211.5" y="199.1">DD</text>
<text x="211.3" y="209">DD</text>
<text x="294.2" y="208.6">0</text>
</g>
</svg>
